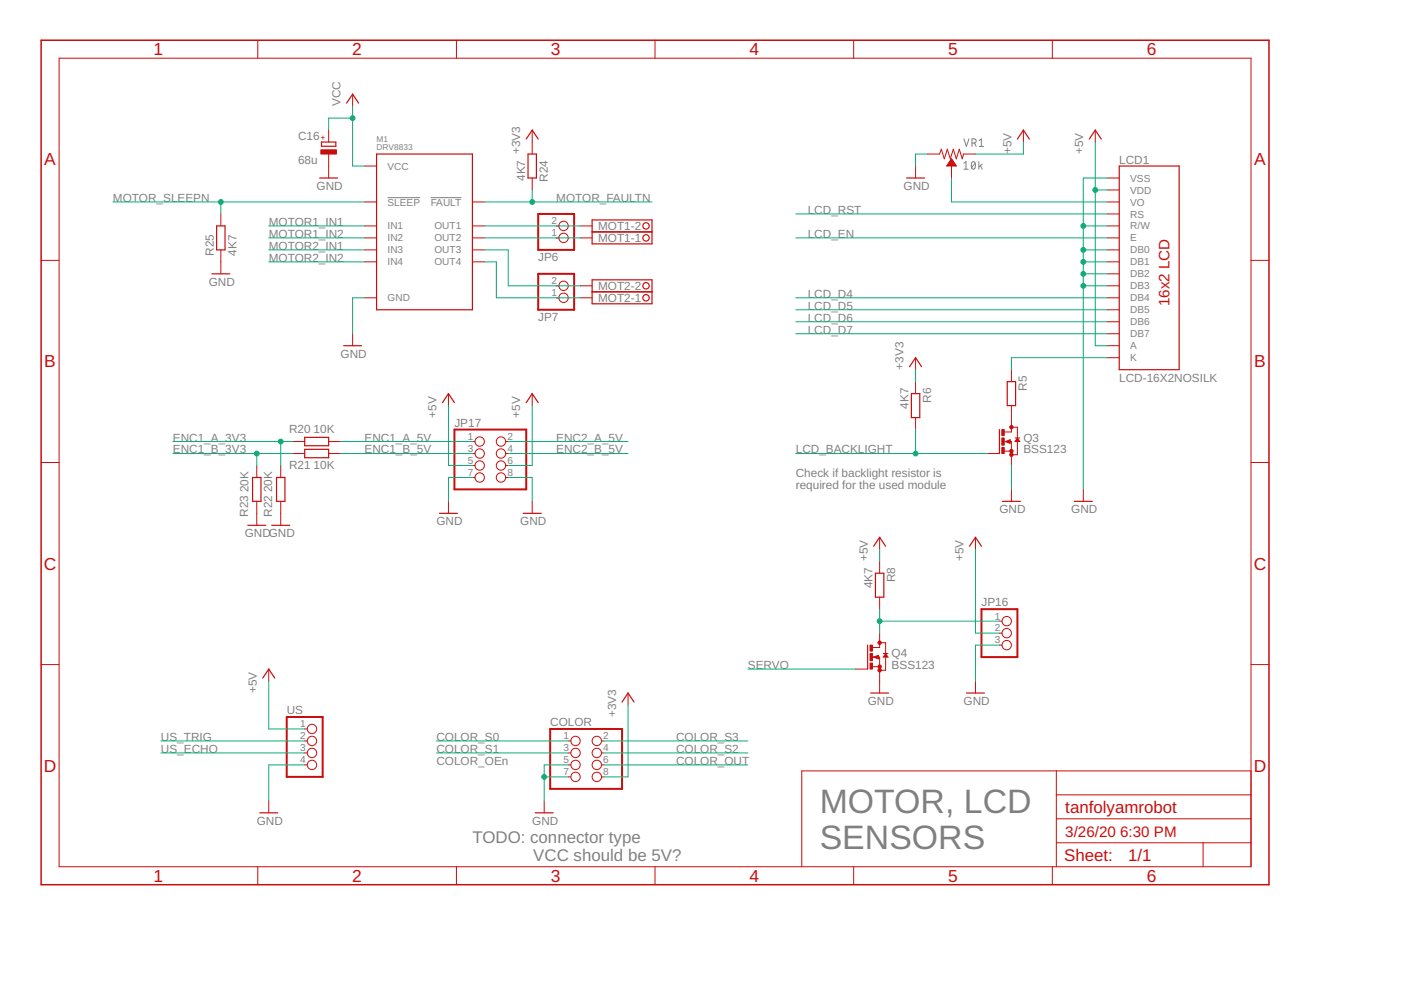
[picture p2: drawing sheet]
<svg xmlns="http://www.w3.org/2000/svg" width="297mm" height="210mm" viewBox="0 0 297 210" stroke-linecap="round" stroke-linejoin="round" font-family="sans-serif">
<g fill="none" stroke="#808080" stroke-width=".21">
<path d="M204.4 34.6l.4-.3v1.6M204.4 35.9h.9M204.4 29.4l.5 1.7 .5-1.7M206.1 30.3h.4a.44 .44 0 0 0 .5-.4 .44 .44 0 0 0-.5-.5h-.4v1.7M206.1 34.4l.3-.1a.95 .95 0 0 1 0 1.6 1 1 0 0 1-.3-1.5zM206.6 30.3l.4 .8M206.7 34.6l-.7 .9M207.5 34.3v1.6M207.6 29.8l.5-.4v1.7M207.6 31.1h.9M207.9 35.1l.4 .8M208.3 34.8l-.8 .5"/>
<path d="M82.2 41.9h6.9M91.3 41.9h6.5"/>
</g>
<g fill="none" stroke="#c90d0c" stroke-width=".25">
<path d="M67.8 37.7h3.8M68.2 30.1h3v.9h-3zM73.5 21.9l1.3-1.9 1.2 1.9M79.8 32.7h20.4v33h-20.4zM111.6 29.5l1.2-1.9 1.3 1.9M112 32.7h1.7v5h-1.7zM192.2 37.7h3.8M215.7 29.5l1.3-1.9 1.2 1.9M230.9 29.5l1.3-1.9 1.3 1.9M237.3 35.2h12.7v43.2h-12.7zM44.9 58.1h3.8M45.9 47.9h1.8v5.1h-1.8z"/>
<path d="M125.5 46.6h12.7v5.1h-12.7zM125.5 59.3h12.7v5.1h-12.7zM125.5 49.2h12.7M72.9 73.3h3.8M125.5 61.9h12.7M192.8 77.7l1.3-1.9 1.3 1.9M64.6 92.7h5.1v1.8h-5.1zM64.6 95.3h5.1v1.7h-5.1zM93.8 85.4l1.3-1.9 1.3 1.9M111.6 85.4l1.2-1.9 1.3 1.9M193.2 83.5h1.8v5h-1.8zM211.9 91.1v5.1"/>
<path d="M213.4 93.6l.7 .3v-.5l-.5 .2M213.6 80.9h1.7v5.1h-1.7zM215.7 93.1l.3 .4h-.5zM52.5 111.4h3.8M53.6 101.2h1.7v5.1h-1.7zM57.6 111.4h3.8M58.6 101.2h1.8v5.1h-1.8zM93.2 108.8h3.8M110.9 108.8h3.8M185.2 115.8l1.3-1.9 1.3 1.9M205.5 115.8l1.3-1.9 1.3 1.9M212.5 106.3h3.8"/>
<path d="M227.8 106.3h3.8M184 136.8v5.1M185.5 139.3l.6 .3v-.5l-.5 .2M185.6 121.5h1.8v5.1h-1.8zM187.8 138.8l.2 .4h-.5zM55.7 143.8l1.3-1.9 1.3 1.9M131.9 148.8l1.3-1.9 1.2 1.9M184.6 146.9h3.8M204.9 146.9h3.8M55.1 172.3h3.8M113.5 172.3h3.8"/>
<circle cx="137" cy="50.4" r=".68"/>
<circle cx="137" cy="47.9" r=".68"/>
<circle cx="137" cy="63.1" r=".68"/>
<circle cx="137" cy="60.6" r=".68"/>
</g>
<g fill="none" stroke="#c90d0c" stroke-width=".21">
<path d="M12.5 12.3h252.7v171.5h-252.7zM54.7 8.5v3.8M74.8 20v2.5M96.8 8.5v3.8M138.9 8.5v3.8M181 8.5v3.8M223.1 8.5v3.8M69.7 27.6v2.5M69.7 32.7v5M77.3 35.2h2.5M112.8 27.6v5.1M112.8 37.7v2.6"/>
<path d="M194.1 35.2v2.5M196.7 32.7h2.5l.4-1.1 .6 2.1 .7-2.1 .6 2.1 .6-2.1 .7 2.1 .6-2.1 .6 2.1 .3-1h2.5M200.8 35.1h1.9M200.9 35h1.7M201 34.9h1.5M201 34.7h1.5M201.1 34.6h1.3M201.2 34.5h1.1M201.3 34.4h.9M201.4 34.2h.7M201.4 34.1h.7M201.5 34h.5"/>
<path d="M201.6 33.9h.3M201.7 33.8h.1M201.7 35.2v2.5M201.7 33.7l1.1 1.5h-2.1zM217 27.6v2.5M232.2 27.6v2.5M234.8 37.7h2.5M8.7 55.2h3.8M46.8 45.4v2.5M46.8 53v5.1M77.3 53h2.5M77.3 55.5h2.5"/>
<path d="M77.3 50.4h2.5M77.3 47.9h2.5M77.3 42.8h2.5M100.2 53h2.5M100.2 55.5h2.5M100.2 50.4h2.5M100.2 47.9h2.5M100.2 42.8h2.5M117.9 50.4h.6M117.9 47.9h.6M123 50.4h2.5M123 47.9h2.5"/>
<path d="M234.8 53h2.5M234.8 55.5h2.5M234.8 58.1h2.5M234.8 50.4h2.5M234.8 47.9h2.5M234.8 45.4h2.5M234.8 40.3h2.5M234.8 42.8h2.5M265.2 55.2h3.8M74.8 70.8v2.5M77.3 63.1h2.5M117.9 60.6h.6"/>
<path d="M117.9 63.1h.6M123 60.6h2.5M123 63.1h2.5M194.1 75.8v2.6M214.4 78.4v2.5M234.8 73.3h2.5M234.8 60.6h2.5M234.8 63.1h2.5M234.8 65.7h2.5M234.8 68.2h2.5M234.8 70.8h2.5M234.8 75.8h2.5"/>
<path d="M8.7 98.1h3.8M54.4 98.7v2.5M59.5 98.7v2.5M62.1 93.6h2.5M62.1 96.2h2.5M69.7 93.6h2.5M69.7 96.2h2.5M95.1 83.5v2.5M100.2 93.6h.5M100.2 96.2h.5M100.2 98.7h.5M107.2 93.6h.6"/>
<path d="M107.2 96.2h.6M107.2 98.7h.6M112.8 83.5v2.5M194.1 80.9v2.6M194.1 88.5v2.6M209.4 96.2h2.5M212.9 93.6h1.5v5.1M212.9 95.7h1.5M213.2 93.6l1-.4v.8zM214.4 86v5.6h-1.5M214.4 90.6h1.3v5.8h-1.3M215.2 92.9h1"/>
<path d="M215.7 92.9l.5 .7h-1zM265.2 98.1h3.8M54.4 106.3v5.1M59.5 106.3v5.1M95.1 106.3v2.5M100.2 101.2h.5M107.2 101.2h.6M112.8 106.3v2.5M186.5 113.9v2.6M186.5 119v2.5M206.8 113.9v2.6M214.4 103.8v2.5"/>
<path d="M229.7 103.8v2.5M185 139.3h1.5v7.6M185.2 139.3l1-.4v.8zM186.5 126.6v2.6M186.5 134.2v3.1h-1.5M186.5 136.3h1.3v5.8h-1.3M187.3 138.6h1M187.8 138.6l.5 .7h-1zM211.9 131.7h.5M211.9 134.2h.5M211.9 136.8h.5M8.7 140.9h3.8"/>
<path d="M57 141.9v2.5M64.6 157.1h.6M64.6 159.6h.6M64.6 154.6h.6M120.5 157.1h.5M120.5 159.6h.5M127.5 157.1h.6M127.5 159.6h.6M133.2 146.9v2.6M181.4 141.9h2.6M185 141.4h1.5M206.8 144.4v2.5"/>
<path d="M265.2 140.9h3.8M57 169.8v2.5M64.6 162.2h.6M115.4 169.8v2.5M120.5 162.2h.5M120.5 164.7h.5M127.5 162.2h.6M127.5 164.7h.6M224 178.7h41.2M224 163.4v20.4M224 173.6h41.2M224 168.5h41.2"/>
<path d="M255.1 178.7v5.1M265.2 163.4h-95.2v20.4M54.7 183.8v3.8M96.8 183.8v3.8M138.9 183.8v3.8M181 183.8v3.8M223.1 183.8v3.8"/>
<circle cx="119.5" cy="47.9" r=".99"/>
<circle cx="119.5" cy="50.4" r=".99"/>
<circle cx="119.5" cy="63.1" r=".99"/>
<circle cx="119.5" cy="60.6" r=".99"/>
<circle cx="101.7" cy="93.6" r=".99"/>
<circle cx="101.7" cy="96.2" r=".99"/>
<circle cx="101.7" cy="98.7" r=".99"/>
<circle cx="106.2" cy="93.6" r=".99"/>
<circle cx="106.2" cy="98.7" r=".99"/>
<circle cx="106.2" cy="96.2" r=".99"/>
<circle cx="101.7" cy="101.2" r=".99"/>
<circle cx="106.2" cy="101.2" r=".99"/>
<circle cx="213.4" cy="131.7" r=".99"/>
<circle cx="213.4" cy="134.2" r=".99"/>
<circle cx="213.4" cy="136.8" r=".99"/>
<circle cx="66.1" cy="159.6" r=".99"/>
<circle cx="66.1" cy="154.6" r=".99"/>
<circle cx="66.1" cy="157.1" r=".99"/>
<circle cx="122" cy="157.1" r=".99"/>
<circle cx="122" cy="159.6" r=".99"/>
<circle cx="126.5" cy="159.6" r=".99"/>
<circle cx="126.5" cy="157.1" r=".99"/>
<circle cx="66.1" cy="162.2" r=".99"/>
<circle cx="122" cy="164.7" r=".99"/>
<circle cx="122" cy="162.2" r=".99"/>
<circle cx="126.5" cy="164.7" r=".99"/>
<circle cx="126.5" cy="162.2" r=".99"/>
</g>
<path d="M114.1 45.4h7.6v7.6h-7.6zM114.1 58.1h7.6v7.6h-7.6zM96.4 91.1h15.2v12.7h-15.2zM208.1 129.2h7.6v10.1h-7.6zM60.8 152h7.6v12.7h-7.6zM116.6 154.6h15.3v12.7h-15.3z" fill="none" stroke="#c90d0c" stroke-width=".42"/>
<g fill="#c90d0c" stroke="#c90d0c" stroke-width=".21">
<path d="M68 31.8h3.3v.9h-3.3z"/>
<path d="M212.4 91.1h.5v1.3h-.5z"/>
<path d="M212.4 94.9h.5v1.3h-.5z"/>
<path d="M212.4 92.9h.5v1.5h-.5z"/>
<path d="M184.5 136.8h.5v1.2h-.5z"/>
<path d="M184.5 140.6h.5v1.3h-.5z"/>
<path d="M184.5 138.6h.5v1.5h-.5z"/>
</g>
<path d="M8.7 8.5h260.3v179.1h-260.3z" fill="none" stroke="#c90d0c" stroke-width=".32"/>
<g fill="#c90d0c" stroke="#c90d0c" stroke-width=".21">
<circle cx="214.4" cy="96.4" r=".36"/>
<circle cx="214.4" cy="95.7" r=".36"/>
<circle cx="214.4" cy="90.6" r=".36"/>
<circle cx="186.5" cy="142.1" r=".36"/>
<circle cx="186.5" cy="141.4" r=".36"/>
<circle cx="186.5" cy="136.3" r=".36"/>
</g>
<g fill="none" stroke="#0dab76" stroke-width=".21">
<path d="M74.8 22.5v12.7h2.5M74.8 25h-5.1v2.6M196.7 32.7h-2.6v2.5M201.7 37.7v5.1h33.1M217 30.1v2.6h-10.2M232.2 30.1v43.2h2.6M234.8 37.7h-5.1v66.1M24 42.8h53.3M46.8 42.8v2.6M57 47.9h20.3M57 53h20.3M57 55.5h20.3"/>
<path d="M57 50.4h20.3M102.7 47.9h20.3M102.7 53h5.1v7.6h15.2M102.7 55.5h2.5v7.6h17.8M102.7 42.8h35.5M102.7 50.4h20.3M112.8 40.3v2.5M168.7 50.4h66.1M168.7 45.4h66.1M229.7 47.9h5.1M229.7 53h5.1M229.7 55.5h5.1"/>
<path d="M229.7 58.1h5.1M232.2 40.3h2.6M77.3 63.1h-2.5v7.7M168.7 63.1h66.1M168.7 65.7h66.1M168.7 68.2h66.1M168.7 70.8h66.1M194.1 78.4v2.5M229.7 60.6h5.1M234.8 75.8h-20.4v2.6M36.7 96.2h25.4M36.7 93.6h25.4"/>
<path d="M54.4 96.2v2.5M59.5 93.6v5.1M72.2 96.2h28M72.2 93.6h28M95.1 86v12.7h5.1M107.8 96.2h25.4M107.8 93.6h25.4M112.8 86v12.7h-5M168.7 96.2h40.7M194.1 91.1v5.1M214.4 98.7v5.1M100.2 101.2h-5.1v5.1"/>
<path d="M107.8 101.2h5v5.1M186.5 116.5v2.5M206.8 116.5v17.7h5.1M186.5 129.2v5M186.5 131.7h25.4M211.9 136.8h-5.1v7.6M34.1 157.1h30.5M34.1 159.6h30.5M57 144.4v10.2h7.6M92.5 157.1h28M92.5 159.6h28M128.1 157.1h30.5"/>
<path d="M128.1 159.6h30.5M133.2 149.5v15.2h-5.1M158.6 141.9h22.8M64.6 162.2h-7.6v7.6M115.4 164.7h5.1M120.5 162.2h-5.1v7.6M128.1 162.2h30.5"/>
</g>
<g fill="#0dab76" stroke="#0dab76" stroke-width=".21">
<circle cx="229.7" cy="47.9" r=".51"/>
<circle cx="229.7" cy="53" r=".51"/>
<circle cx="229.7" cy="55.5" r=".51"/>
<circle cx="229.7" cy="58.1" r=".51"/>
<circle cx="229.7" cy="60.6" r=".51"/>
<circle cx="115.4" cy="164.7" r=".51"/>
<circle cx="232.2" cy="40.3" r=".51"/>
<circle cx="194.1" cy="96.2" r=".51"/>
<circle cx="74.8" cy="25" r=".51"/>
<circle cx="112.8" cy="42.8" r=".51"/>
<circle cx="46.8" cy="42.8" r=".51"/>
<circle cx="59.5" cy="93.6" r=".51"/>
<circle cx="54.4" cy="96.2" r=".51"/>
<circle cx="186.5" cy="131.7" r=".51"/>
</g>
<g font-size="7.2" fill="#808080">
<text x="173.8" y="172.3">MOTOR, LCD</text>
<text x="173.8" y="180">SENSORS</text>
</g>
<g font-size="3.7" fill="#c90d0c">
<text x="32.6" y="-1">1</text>
<text x="74.7" y="-1">2</text>
<text x="116.8" y="-1">3</text>
<text x="158.9" y="-1">4</text>
<text x="201" y="-1">5</text>
<text x="243.2" y="-1">6</text>
<text x="32.6" y="11.7">1</text>
<text x="74.7" y="11.7">2</text>
<text x="116.8" y="11.7">3</text>
<text x="158.9" y="11.7">4</text>
<text x="201" y="11.7">5</text>
<text x="243.2" y="11.7">6</text>
<text x="9.4" y="35.1">A</text>
<text x="265.9" y="35.1">A</text>
<text x="9.4" y="77.9">B</text>
<text x="265.9" y="77.9">B</text>
<text x="9.3" y="120.8">C</text>
<text x="265.8" y="120.8">C</text>
<text x="9.3" y="163.6">D</text>
<text x="265.8" y="163.6">D</text>
<text x="32.6" y="187">1</text>
<text x="74.7" y="187">2</text>
<text x="116.8" y="187">3</text>
<text x="158.9" y="187">4</text>
<text x="201" y="187">5</text>
<text x="243.2" y="187">6</text>
</g>
<g font-size="3.6" fill="#c90d0c">
<text x="225.9" y="172.3">tanfolyamrobot</text>
<text x="225.6" y="182.6">Sheet:</text>
<text x="239.2" y="182.5">1/1</text>
</g>
<g font-size="3.6" fill="#808080">
<text x="100.2" y="178.7">TODO: connector type</text>
<text x="113.1" y="182.5">VCC should be 5V?</text>
</g>
<g font-size="3.2" fill="#c90d0c">
<text x="248" y="64.9" transform="rotate(-90 248 64.9)">16x2 LCD</text>
<text x="225.9" y="177.4">3/26/20</text>
<text x="237.5" y="177.4">6:30 PM</text>
</g>
<g font-size="2.5" fill="#808080">
<text x="72.2" y="22.5" transform="rotate(-90 72.2 22.5)">VCC</text>
<text x="63.2" y="29.6">C16</text>
<text x="63.2" y="34.7">68u</text>
<text x="110.3" y="32.7" transform="rotate(-90 110.3 32.7)">+3V3</text>
<text x="214.4" y="32.7" transform="rotate(-90 214.4 32.7)">+5V</text>
<text x="229.7" y="32.7" transform="rotate(-90 229.7 32.7)">+5V</text>
<text x="237.3" y="34.7">LCD1</text>
<text x="67.1" y="40.3">GND</text>
<text x="111.3" y="38.4" transform="rotate(-90 111.3 38.4)">4K7</text>
<text x="116.1" y="38.5" transform="rotate(-90 116.1 38.5)">R24</text>
<text x="191.6" y="40.3">GND</text>
<text x="24" y="42.8">MOTOR_SLEEPN</text>
<text x="57" y="47.9">MOTOR1_IN1</text>
<text x="117.9" y="42.8">MOTOR_FAULTN</text>
<text x="171.3" y="45.4">LCD_RST</text>
<text x="57" y="50.4">MOTOR1_IN2</text>
<text x="57" y="53">MOTOR2_IN1</text>
<text x="126.8" y="51.3">MOT1-1</text>
<text x="126.8" y="48.8">MOT1-2</text>
<text x="171.3" y="50.4">LCD_EN</text>
<text x="45.3" y="54.2" transform="rotate(-90 45.3 54.2)">R25</text>
<text x="50.1" y="54.2" transform="rotate(-90 50.1 54.2)">4K7</text>
<text x="57" y="55.5">MOTOR2_IN2</text>
<text x="114.1" y="55.4">JP6</text>
<text x="44.3" y="60.6">GND</text>
<text x="126.8" y="64">MOT2-1</text>
<text x="126.8" y="61.5">MOT2-2</text>
<text x="171.3" y="63.1">LCD_D4</text>
<text x="171.3" y="65.7">LCD_D5</text>
<text x="114.1" y="68.1">JP7</text>
<text x="171.3" y="68.2">LCD_D6</text>
<text x="171.3" y="70.8">LCD_D7</text>
<text x="72.2" y="75.8">GND</text>
<text x="191.6" y="78.4" transform="rotate(-90 191.6 78.4)">+3V3</text>
<text x="217.7" y="82.8" transform="rotate(-90 217.7 82.8)">R5</text>
<text x="237.3" y="80.9">LCD-16X2NOSILK</text>
<text x="92.5" y="88.5" transform="rotate(-90 92.5 88.5)">+5V</text>
<text x="110.3" y="88.5" transform="rotate(-90 110.3 88.5)">+5V</text>
<text x="192.6" y="86.6" transform="rotate(-90 192.6 86.6)">4K7</text>
<text x="197.4" y="85.4" transform="rotate(-90 197.4 85.4)">R6</text>
<text x="36.7" y="93.6">ENC1_A_3V3</text>
<text x="61.3" y="91.8">R20</text>
<text x="66.5" y="91.8">10K</text>
<text x="77.3" y="93.6">ENC1_A_5V</text>
<text x="96.3" y="90.4">JP17</text>
<text x="117.9" y="93.6">ENC2_A_5V</text>
<text x="217" y="93.6">Q3</text>
<text x="36.7" y="96.2">ENC1_B_3V3</text>
<text x="61.3" y="99.4">R21</text>
<text x="66.5" y="99.5">10K</text>
<text x="77.3" y="96.2">ENC1_B_5V</text>
<text x="117.9" y="96.2">ENC2_B_5V</text>
<text x="168.7" y="96.2">LCD_BACKLIGHT</text>
<text x="168.7" y="101.1">Check if backlight resistor is</text>
<text x="217" y="96.2">BSS123</text>
<text x="52.7" y="104.4" transform="rotate(-90 52.7 104.4)">20K</text>
<text x="57.7" y="104.4" transform="rotate(-90 57.7 104.4)">20K</text>
<text x="168.7" y="103.8">required for the used module</text>
<text x="51.9" y="113.9">GNDGND</text>
<text x="52.6" y="109.6" transform="rotate(-90 52.6 109.6)">R23</text>
<text x="57.7" y="109.6" transform="rotate(-90 57.7 109.6)">R22</text>
<text x="92.5" y="111.4">GND</text>
<text x="110.3" y="111.4">GND</text>
<text x="211.9" y="108.8">GND</text>
<text x="227.1" y="108.8">GND</text>
<text x="184" y="119" transform="rotate(-90 184 119)">+5V</text>
<text x="204.3" y="119" transform="rotate(-90 204.3 119)">+5V</text>
<text x="185" y="124.7" transform="rotate(-90 185 124.7)">4K7</text>
<text x="189.8" y="123.5" transform="rotate(-90 189.8 123.5)">R8</text>
<text x="208.1" y="128.5">JP16</text>
<text x="158.6" y="141.9">SERVO</text>
<text x="189" y="141.9">BSS123</text>
<text x="189" y="139.3">Q4</text>
<text x="54.4" y="146.9" transform="rotate(-90 54.4 146.9)">+5V</text>
<text x="184" y="149.5">GND</text>
<text x="204.3" y="149.5">GND</text>
<text x="60.8" y="151.4">US</text>
<text x="116.7" y="153.9">COLOR</text>
<text x="130.6" y="152" transform="rotate(-90 130.6 152)">+3V3</text>
<text x="34.1" y="157.1">US_TRIG</text>
<text x="34.1" y="159.6">US_ECHO</text>
<text x="92.5" y="159.6">COLOR_S1</text>
<text x="92.5" y="157.1">COLOR_S0</text>
<text x="143.3" y="159.6">COLOR_S2</text>
<text x="143.3" y="157.1">COLOR_S3</text>
<text x="92.5" y="162.2">COLOR_OEn</text>
<text x="143.3" y="162.2">COLOR_OUT</text>
<text x="54.4" y="174.9">GND</text>
<text x="112.8" y="174.9">GND</text>
</g>
<g font-size="2.1" fill="#808080">
<text x="82.2" y="36">VCC</text>
<text x="239.6" y="41">VDD</text>
<text x="239.6" y="38.5">VSS</text>
<text x="82.2" y="43.6">SLEEP</text>
<text x="91.3" y="43.6">FAULT</text>
<text x="116.9" y="47.5">2</text>
<text x="239.6" y="46.1">RS</text>
<text x="239.6" y="43.6">VO</text>
<text x="82.2" y="48.7">IN1</text>
<text x="82.2" y="51.2">IN2</text>
<text x="82.2" y="53.7">IN3</text>
<text x="92.1" y="48.7">OUT1</text>
<text x="92.1" y="51.2">OUT2</text>
<text x="92.1" y="53.7">OUT3</text>
<text x="116.9" y="50.1">1</text>
<text x="239.6" y="53.7">DB0</text>
<text x="239.6" y="51.2">E</text>
<text x="239.6" y="48.7">R/W</text>
<text x="82.2" y="56.3">IN4</text>
<text x="92.1" y="56.3">OUT4</text>
<text x="239.6" y="56.3">DB1</text>
<text x="239.6" y="58.8">DB2</text>
<text x="82.2" y="63.9">GND</text>
<text x="116.9" y="62.8">1</text>
<text x="116.9" y="60.2">2</text>
<text x="239.6" y="61.4">DB3</text>
<text x="239.6" y="63.9">DB4</text>
<text x="239.6" y="66.4">DB5</text>
<text x="239.6" y="69">DB6</text>
<text x="239.6" y="71.5">DB7</text>
<text x="239.6" y="74.1">A</text>
<text x="239.6" y="76.6">K</text>
<text x="99.2" y="93.3">1</text>
<text x="99.2" y="95.8">3</text>
<text x="107.6" y="93.3">2</text>
<text x="107.6" y="95.8">4</text>
<text x="99.2" y="98.3">5</text>
<text x="99.2" y="100.9">7</text>
<text x="107.6" y="98.3">6</text>
<text x="107.6" y="100.9">8</text>
<text x="210.9" y="131.4">1</text>
<text x="210.9" y="133.9">2</text>
<text x="210.9" y="136.4">3</text>
<text x="63.6" y="154.2">1</text>
<text x="63.6" y="156.7">2</text>
<text x="63.6" y="159.3">3</text>
<text x="63.6" y="161.8">4</text>
<text x="119.5" y="156.7">1</text>
<text x="119.5" y="159.3">3</text>
<text x="119.5" y="161.8">5</text>
<text x="127.9" y="156.7">2</text>
<text x="127.9" y="159.3">4</text>
<text x="127.9" y="161.8">6</text>
<text x="119.5" y="164.4">7</text>
<text x="127.9" y="164.4">8</text>
</g>
<text font-size="1.8" fill="#c90d0c" x="69.1" y="29.7" transform="rotate(-90 69.1 29.7)">+</text>
<g font-size="1.8" fill="#808080">
<text x="79.8" y="31.9">DRV8833</text>
<text x="79.8" y="30.1">M1</text>
</g>
</svg>
